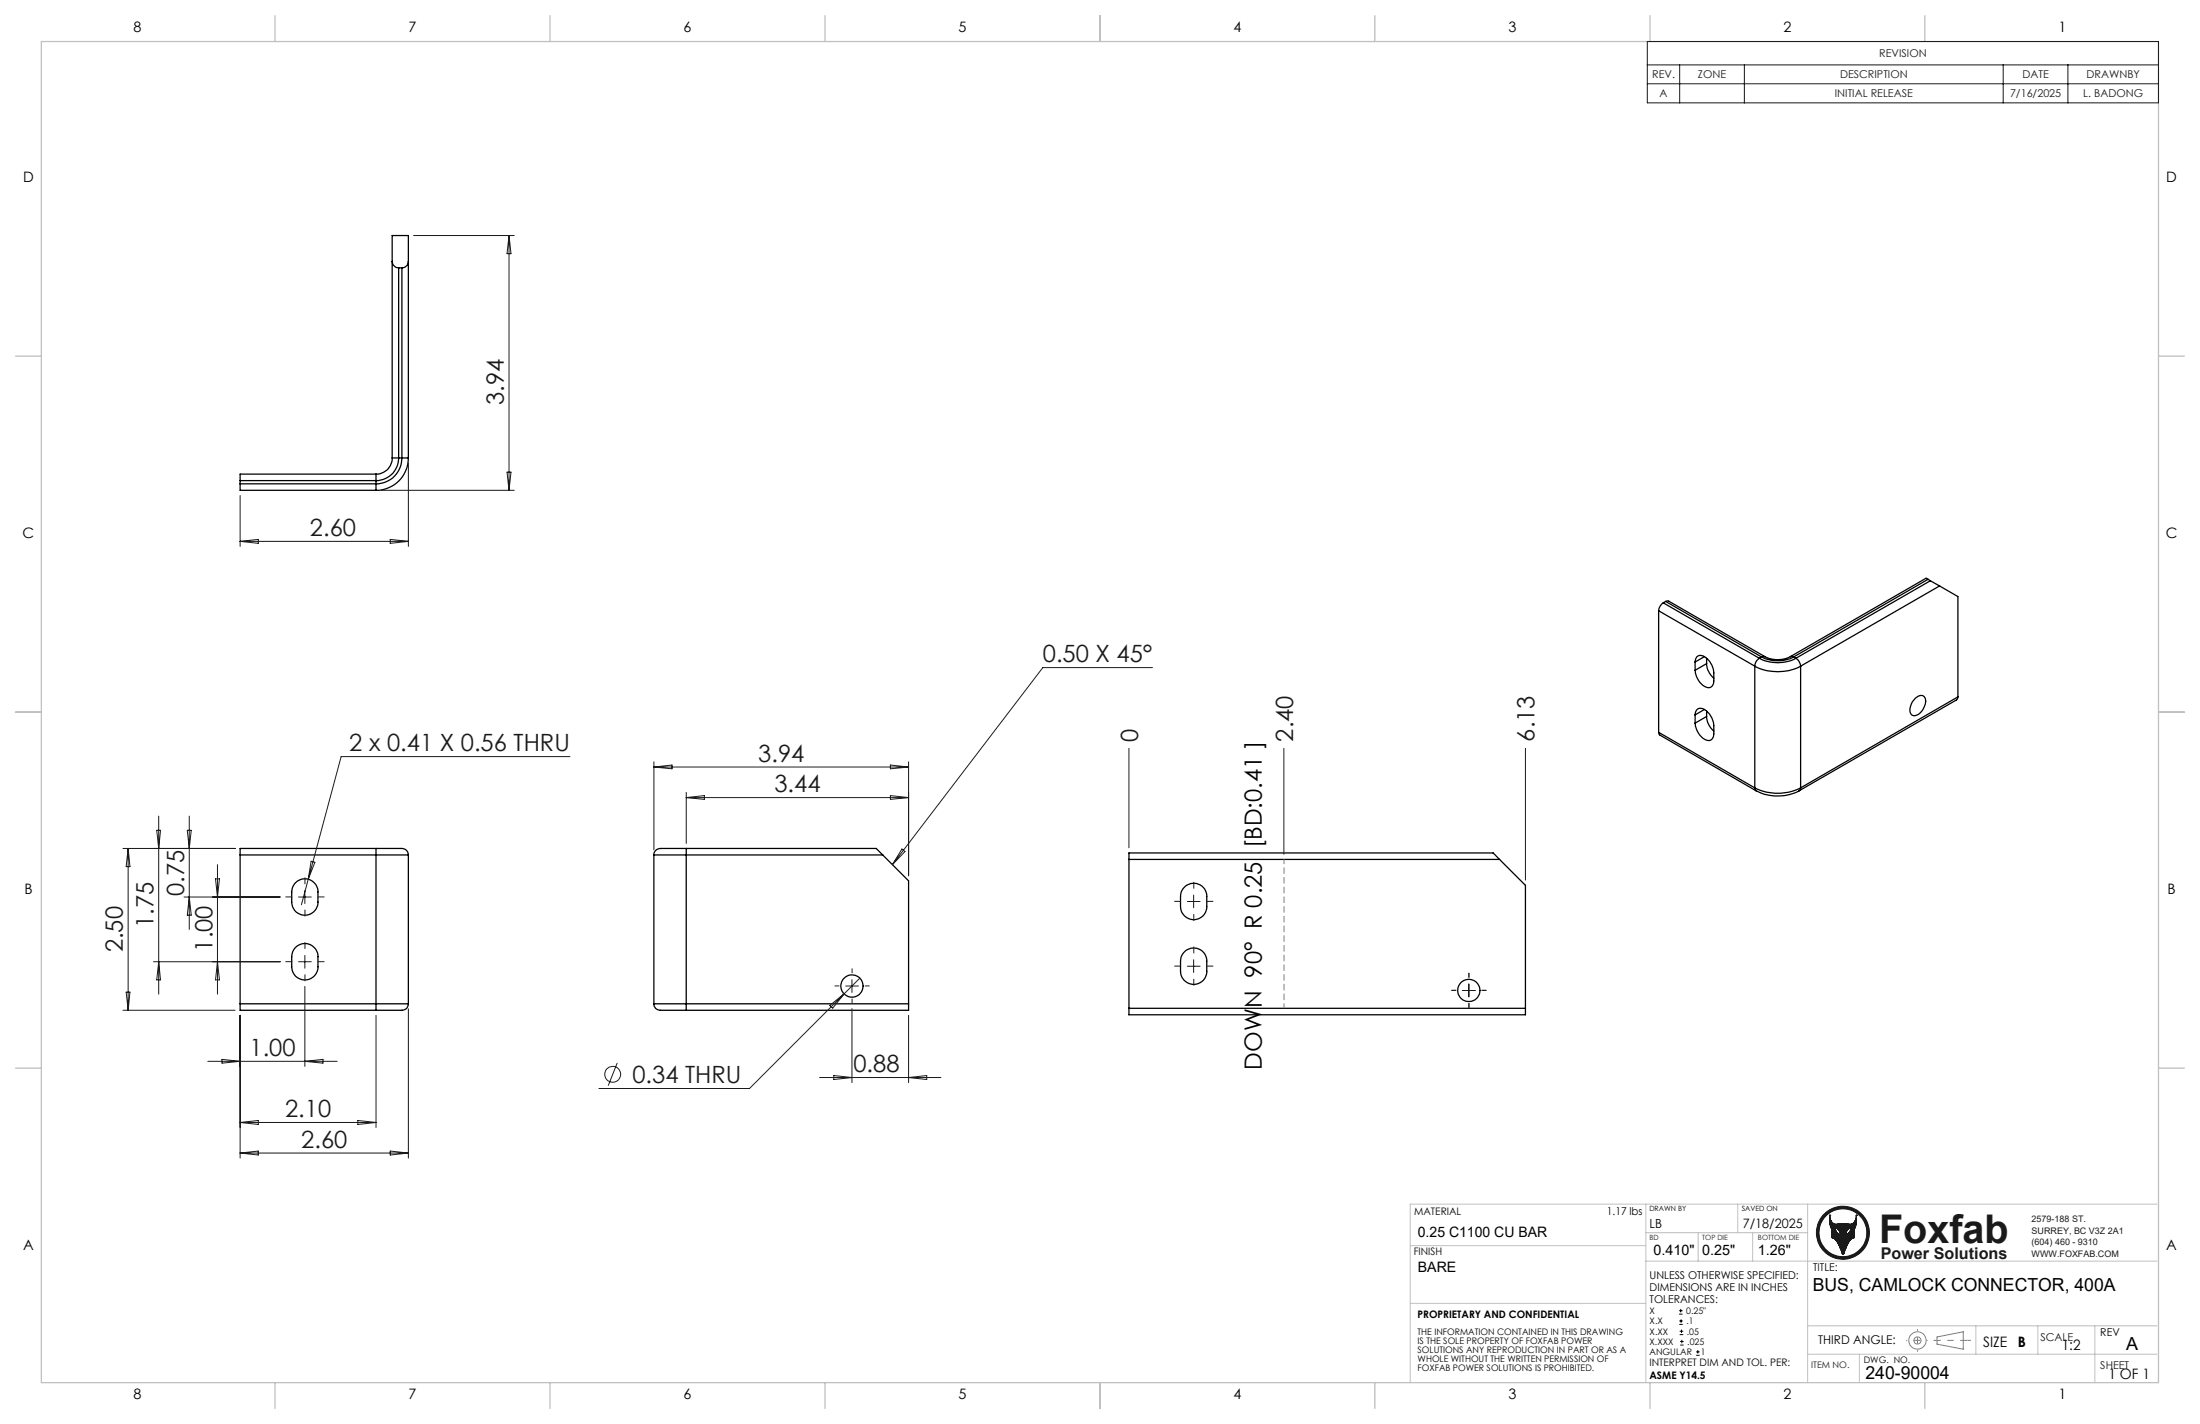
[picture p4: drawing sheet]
<svg xmlns="http://www.w3.org/2000/svg" width="432mm" height="279mm" viewBox="0 0 432 279" stroke-linecap="round" stroke-linejoin="round" font-family="sans-serif">
<g fill="none" stroke="#000" stroke-width=".25">
<path d="M77 51.3a1.32 1.32 0 0 0 1.2 1.3M78.2 52.6h.7M78.2 52.6v37.3M78.9 52.6v37.3M80.2 51.3a1.25 1.25 0 0 1-1.3 1.3M47.1 94.9v1.3h26.7M47.1 94.3v.6M47.1 94.3h26.7M47.1 94.9h26.7M73.8 93v1.3M73.8 94.9v1.3M73.8 93h-26.7v1.3"/>
<path d="M73.8 94.3v.6M77 89.9h1.2M77 89.9a3.1 3.1 0 0 1-3.2 3.1M77 89.9v-43.7h3.2v43.7M78.2 89.9a4.4 4.4 0 0 1-4.4 4.4M78.2 89.9h.7M78.9 89.9h1.3M78.9 89.9a5.1 5.1 0 0 1-5.1 5M80.2 89.9a6.3 6.3 0 0 1-6.4 6.3M325.5 119.8l18.9 10.9M325.5 119.8v23.9M326.5 118.3a2.08 2.08 0 0 0-1 1.5"/>
<path d="M326.5 118.3l18.8 10.9M326.9 118h.7l18.8 10.8M326.9 118l-.4 .3M326.9 118l18.9 10.9M378.4 113.7l-.4-.2-26.6 15.3M378.4 113.7l-26.4 15.2M378.4 113.7l.5 .2M378.9 113.9l1.8 1.1M378.9 113.9l-26.4 15.3M380.7 115l-27.3 15.7M380.7 115l3.6 2.1v19.6M332.7 129.9a1.18 1.18 0 0 1 .8-1.3 1.18 1.18 0 0 1 1.4 .5 4 4 0 0 1 1.5 2.9v1.6a1.14 1.14 0 0 1-.7 1.2 1.14 1.14 0 0 1-1.3-.2 4.2 4.2 0 0 1-1.7-3.1"/>
<path d="M332.7 129.9v1.6M334.5 128.8l-1.8 1.1M334.5 139.2l-1.8 1.1M335 130.2a4.1 4.1 0 0 0 1.4 2.9M335 130.2l-2.3 1.3M335 129.2v1M335 139.5v1.1M344.4 130.7a9.8 9.8 0 0 0 9 0M344.4 130.7v23.9M345.3 129.2a1.91 1.91 0 0 0-.9 1.5M345.3 129.2a7.8 7.8 0 0 0 7.2 0M345.8 128.9a7 7 0 0 0 6.2 0"/>
<path d="M345.8 128.9l-.5 .3M346.4 128.8a5.5 5.5 0 0 0 5 0M346.4 128.8l-.6 .1M351.4 128.8l.6 .1M352 128.9l.5 .3M352.5 129.2a2.08 2.08 0 0 1 .9 1.5M353.4 130.7v23.9M375.9 137a1.12 1.12 0 0 1 2 .1 3 3 0 0 1-2.2 3.3 1.2 1.2 0 0 1-.7-1.8l.3-.8zM384.3 136.7l-.1 .4-.2 .2-30.9 17.9M384.3 136.7l-30.9 17.9M325.5 143.7l.3 .6 18.9 10.9M325.5 143.7l18.9 10.9"/>
<path d="M332.7 140.3a1.14 1.14 0 0 1 .6-1.2 1.14 1.14 0 0 1 1.3 .2 4.3 4.3 0 0 1 1.8 3.1v1.6a1.14 1.14 0 0 1-.7 1.2 1.14 1.14 0 0 1-1.3-.2 4.2 4.2 0 0 1-1.7-3.1M332.7 140.3v1.6M335 140.6a4.1 4.1 0 0 0 1.4 2.8M335 140.6l-2.3 1.3M344.4 154.6a10.1 10.1 0 0 0 9 0M344.4 154.6l.3 .6M344.7 155.2a9.3 9.3 0 0 0 8.4 0M353.4 154.6l-.3 .6M47.1 167.7h26.7M47.1 167.7v29.3M58.1 173.1a2.56 2.56 0 0 1 2.8-.5 2.56 2.56 0 0 1 1.5 2.4v2a2.58 2.58 0 0 1-2.6 2.6 2.58 2.58 0 0 1-2.5-2.6l.1-2.7zM73.8 166.5v1.2"/>
<path d="M73.8 166.5h-26.7v1.2M73.8 167.7h6.4M73.8 166.5h1.5a13.5 13.5 0 0 1 4.3 .2l.3 .3 .3 .7M73.8 167.7v29.3M80.2 167.7v29.3M128.3 167.7h6.4M128.3 167.7v29.3M134.7 166.5v1.2M134.7 166.5h37.3l1.2 1.2M134.7 166.5h-4.5a1.46 1.46 0 0 0-1.9 1.2M134.7 167.7h38.5M134.7 167.7v29.3"/>
<path d="M173.2 167.7l5.1 5.1v24.2M221.6 168.6v-1.2h71.5l1.2 1.2M221.6 168.6h72.7M221.6 168.6v29.2M232.4 174.1a2.57 2.57 0 0 1 2.8-.6 2.57 2.57 0 0 1 1.7 2.4v2a2.58 2.58 0 0 1-2.6 2.6 2.58 2.58 0 0 1-2.6-2.6l.1-2.8zM294.3 168.6l5.1 5.1v24.1M47.1 197v1.2h26.7M47.1 197h26.7M57.8 186.1a2.57 2.57 0 0 1 2.9-.8 2.57 2.57 0 0 1 1.7 2.4v2a2.58 2.58 0 0 1-2.6 2.6 2.58 2.58 0 0 1-2.5-2.6v-2.3zM73.8 197v1.2M73.8 197h6.4M80.2 197a1.46 1.46 0 0 1-1.9 1.2h-4.5"/>
<path d="M128.3 197h6.4M128.3 197a1.46 1.46 0 0 0 1.9 1.2h4.5M134.7 197v1.2M134.7 197h43.6M178.3 197v1.2h-43.6M221.6 197.8v1.3h77.8v-1.3M221.6 197.8h77.8M232.4 186.8a2.57 2.57 0 0 1 2.8-.6 2.57 2.57 0 0 1 1.7 2.4v2a2.58 2.58 0 0 1-2.6 2.6 2.58 2.58 0 0 1-2.6-2.6l.1-2.8z"/>
<circle cx="167.2" cy="193.5" r="2.18"/>
<circle cx="288.3" cy="194.3" r="2.19"/>
</g>
<g fill="none" stroke="#191924" stroke-width=".2">
<path d="M359.1 238.4h.1M359.1 238.4a1.5 1.5 0 0 0 1.4 1.8l1.7-.1a1.36 1.36 0 0 0 1.9-.5l.2-1.2M359.1 238.4a4.4 4.4 0 0 0 .3 2.5l.2 .3v1.6M364.3 238.4h.1M364.3 238.4a4.4 4.4 0 0 1-.2 2.5l-.2 .3v1.7l-.5 .2a6.9 6.9 0 0 0-1.5 2.9M359.6 242.8v.1M359.6 242.9l.5 .2a7.5 7.5 0 0 1 1.5 2.9M360.2 240.9a1.41 1.41 0 0 1 1 1.4 1.43 1.43 0 0 1-1-1.4zM361.6 246l.2 .1M361.6 246h.1M361.7 246.1h.1M361.7 240.1v6"/>
<path d="M361.8 246.1h.1M361.9 246l-.1 .1M361.9 246h.1M362.7 241.2l.6-.3-.1 .5a1.47 1.47 0 0 1-.9 .9l.1-.7z"/>
<circle cx="361.7" cy="241.9" r="5.2"/>
<circle cx="361.7" cy="241.9" r="4.7"/>
</g>
<circle cx="361.7" cy="241.9" r="5" fill="none" stroke="#191924" stroke-width=".5"/>
<g fill="none" stroke="#808080" stroke-width=".2">
<path d="M380.2 262.3l5.1-1v3.4l-5.1-1z"/>
<circle cx="376.3" cy="263" r=".7"/>
<circle cx="376.4" cy="263" r="1.69"/>
</g>
<path d="M386.2 263h-6.7" fill="none" stroke="#808080" stroke-width=".2" stroke-dasharray="15.2 1.3 1.3 1.3" stroke-dashoffset="13.8" stroke-linecap="butt"/>
<path d="M376.4 260.8v4.4" fill="none" stroke="#808080" stroke-width=".2" stroke-dasharray="15.2 1.3 1.3 1.3" stroke-dashoffset="14.9" stroke-linecap="butt"/>
<path d="M386.2 263h.6" fill="none" stroke="#808080" stroke-width=".2" stroke-dasharray="15.2 1.3 1.3 1.3" stroke-linecap="butt"/>
<path d="M378.3 263h-4.2" fill="none" stroke="#808080" stroke-width=".2" stroke-dasharray="15.2 1.3 1.3 1.3" stroke-dashoffset="15" stroke-linecap="butt"/>
<g fill="none" stroke="#c0c0c0" stroke-width=".2">
<path d="M323 236.3v34.8M341.1 236.3v5.6M354.8 236.3v35M423.4 236.3h-146.6v35M276.8 244.4h46.2M276.8 255.7h46.2M323 247.4h100.4M323 241.9h31.8M333.3 241.9v5.5M344 241.9v5.5M354.8 265.7h68.6M354.8 260.1h68.6"/>
<path d="M364.9 265.7v5.6M387.8 260.1v5.6M400 260.1v5.6M411.2 260.1v11.2"/>
</g>
<g fill="none" stroke="#c0c0c0" stroke-width=".25">
<path d="M8.1 8.1h415.6v263.2h-415.6zM54 3.1v5M108 3.1v5M161.9 3.1v5M215.9 3.1v5M269.8 3.1v5M323.8 3.1v5M377.8 3.1v5M3 69.9h5.1M423.7 69.9h5M3 139.7h5.1M423.7 139.7h5"/>
<path d="M3 209.6h5.1M423.7 209.6h5M54 271.3v5.1M108 271.3v5.1M161.9 271.3v5.1M215.9 271.3v5.1M269.8 271.3v5.1M323.8 271.3v5.1M377.8 271.3v5.1"/>
</g>
<path d="M362.7 241.2l.6-.3a1.45 1.45 0 0 1-1 1.4l.1-.7zM359.1 238.4v1.1l.2 1.1 .3 .6v1.7a1.08 1.08 0 0 1 .9 .6l1.1 2.6 .3-.1a6.8 6.8 0 0 1 1.6-3l.4-.1v-1.7l.4-1v-1.8a1.51 1.51 0 0 1-.5 1.5 1.51 1.51 0 0 1-1.6 .2h-.9a1.41 1.41 0 0 1-2-.7zM360.2 240.9a1.41 1.41 0 0 1 1 1.4 1.45 1.45 0 0 1-1-1.4zM357 241.9a4.7 4.7 0 0 0 9.4 0 4.7 4.7 0 0 0-9.4 0zM356.5 241.9a5.2 5.2 0 0 1 10.4 0 5.2 5.2 0 0 1-10.4 0z" fill-rule="evenodd" fill="#191924"/>
<g fill="none" stroke="#191924" stroke-width=".2">
<path d="M323.3 8.1h100.4v12.1h-100.4zM323.3 12.7h100.4M323.3 16.4h100.4M329.7 12.7v7.5M342.4 12.7v7.5M393.2 12.7v7.5M405.9 12.7v7.5M81.2 46.2h19.7M99.9 46.2v50M99.9 46.2l.4 3.6h-.8zM47.1 97.2v10M74.8 96.2h26.1"/>
<path d="M80.2 90.9v16.3M99.5 92.6h.8l-.4 3.6zM47.1 106.2l3.6-.4v.8zM47.1 106.2h33.1M76.6 105.8l3.6 .4-3.6 .4zM226.2 131h-21.5l-29.5 38.7M111.9 148.4h-44.9l-7.8 29.1M128.3 149.5v17.3M128.3 150.5h50M128.3 150.5l3.6-.4v.7zM134.7 155.5v10M134.7 156.5h43.6"/>
<path d="M134.7 156.5l3.6-.4v.7zM174.8 156.1l3.5 .4-3.5 .3zM174.8 150.1l3.5 .4-3.5 .3zM178.3 149.5v22.3M221.6 146.8v19.5M252 146.8v20.8M299.4 146.8v25.9M24.1 166.5h22M25.2 166.5v31.7M25.2 166.5l.3 3.5h-.7zM30.8 162.9h.7l-.3 3.6zM31.2 160.1v35"/>
<path d="M36.1 176h18.9M36.8 162.9h.7l-.4 3.6zM37.1 160.1v22.3M37.1 176l.4 3.6h-.7zM42.3 172.4h.8l-.4 3.6zM42.7 169.7v25.4M58.6 176h2.5M59.8 174.8v2.5M61.1 169l.7 .2-1.3 3.3zM177 166.6l.6 .5-2.4 2.6zM233 176.9h2.5M234.3 175.6v2.5"/>
<path d="M24.1 198.2h22M24.8 194.7h.7l-.3 3.5zM30.1 188.7h24.9M31.2 188.7l.3 3.6h-.7zM42.7 188.7l.4 3.6h-.8zM47.1 199.2v28M58.6 188.7h2.5M59.8 187.5v2.5M59.8 193.5v15.7M73.8 199.2v22M80.2 197.9v29.3M162.9 197.3l2.8-2.3-2.3 2.8z"/>
<path d="M166 193.5h2.5M167.2 192.2v2.5M167.2 197.9v14.5M168.8 191.9l-21.7 21.7h-29.6M178.3 199.2v13.2M233 189.6h2.5M234.3 188.3v2.5M287.1 194.3h2.4M288.3 193.1v2.5M40.8 208.2h25.4M43.6 207.9l3.5 .3-3.5 .4zM59.8 208.2l3.6-.3v.7z"/>
<path d="M70.2 219.9l3.6 .3-3.6 .4zM121.1 208.6l-1.7 4.4M160.9 211.4h23.8M163.7 211l3.5 .4-3.5 .4zM178.3 211.4l3.6-.4v.8zM47.1 220.2h26.7M47.1 220.2l3.6-.3v.7zM47.1 226.2l3.6-.4v.8zM47.1 226.2h33.1M76.6 225.8l3.6 .4-3.6 .4z"/>
<circle cx="120.3" cy="210.8" r="1.56"/>
</g>
<g fill="none" stroke="#000" stroke-width=".2">
<path d="M329.6 257.8h.6M329.6 257.2h.6M329.6 259.9h.7M329.6 259.2h.7M329.9 256.8v.7M330 258.9v.6M329.7 261.9h.7M329.7 261.2h.7M329.8 263.9h.6M329.8 263.2h.6M330 260.9v.6M330.1 262.9v.7"/>
<path d="M332.9 265.9h.7M332.9 265.3h.7M333.2 264.9v.7"/>
</g>
<g fill="none" stroke="#191924" stroke-width=".2" stroke-dasharray="15.2 1.3 1.3 1.3" stroke-linecap="butt">
<path d="M57.4 176h-1.4M59.9 178.5v1.3M59.9 173.5v-1.3M62.4 176h1.3M231.8 176.9h-1.3M234.3 179.4v1.3M234.3 174.4v-1.4M236.8 176.9h1.3M57.4 188.7h-1.4M59.9 191.2v1.3M59.9 186.2v-1.3M62.4 188.7h1.3"/>
<path d="M164.7 193.4h-.9M167.2 190.9v-.9M167.2 195.9v1M169.7 193.4h1M231.8 189.6h-1.3M234.3 192.1v1.3M234.3 187.1v-1.4M236.8 189.6h1.3M285.8 194.3h-.9M288.3 191.8v-.9M288.3 196.8v1M290.8 194.3h.9"/>
</g>
<path d="M252 168.6v29.2" fill="none" stroke="#808080" stroke-width=".2" stroke-dasharray="1.3 .6" stroke-dashoffset=".3" stroke-linecap="butt"/>
<text font-size="7.8" fill="#191924" x="368.8" y="243.9">Foxfab</text>
<g font-size="4.7" fill="#191924">
<text x="98.9" y="79.4" transform="rotate(-90 98.9 79.4)">3.94</text>
<text x="60.8" y="105.2">2.60</text>
<text x="204.7" y="129.9">0.50 X 45°</text>
<text x="68.6" y="147.4">2 x 0.41 X 0.56 THRU</text>
<text x="148.8" y="149.4">3.94</text>
<text x="223.4" y="145.5" transform="rotate(-90 223.4 145.5)">0</text>
<text x="253.8" y="145.5" transform="rotate(-90 253.8 145.5)">2.40</text>
<text x="301.2" y="145.5" transform="rotate(-90 301.2 145.5)">6.13</text>
<text x="152" y="155.4">3.44</text>
<text x="36.1" y="175.7" transform="rotate(-90 36.1 175.7)">0.75</text>
<text x="30.1" y="182.1" transform="rotate(-90 30.1 182.1)">1.75</text>
<text x="24.1" y="186.9" transform="rotate(-90 24.1 186.9)">2.50</text>
<text x="41.7" y="186.7" transform="rotate(-90 41.7 186.7)">1.00</text>
<text x="49" y="207.2">1.00</text>
<text x="124.1" y="212.5">0.34 THRU</text>
<text x="167.5" y="210.4">0.88</text>
<text x="56" y="219.2">2.10</text>
<text x="59.1" y="225.2">2.60</text>
</g>
<text font-size="4.7" x="247.7" y="209.9" transform="rotate(-90 247.7 209.9)">DOWN 90° R 0.25 [BD:0.41 ]</text>
<g font-size="3.5">
<text x="355.8" y="253.4">BUS, CAMLOCK CONNECTOR, 400A</text>
<text x="417.3" y="264.9">A</text>
<text x="366.1" y="270.6">240-90004</text>
</g>
<text font-size="3.2" fill="#191924" x="369.1" y="247.1">Power Solutions</text>
<g font-size="2.8">
<text x="26.2" y="6.3">8</text>
<text x="80.2" y="6.3">7</text>
<text x="134.2" y="6.3">6</text>
<text x="188.1" y="6.3">5</text>
<text x="242.1" y="6.3">4</text>
<text x="296.1" y="6.3">3</text>
<text x="350.1" y="6.3">2</text>
<text x="404" y="6.3">1</text>
<text x="4.5" y="35.6">D</text>
<text x="425.2" y="35.6">D</text>
<text x="4.4" y="105.5">C</text>
<text x="425.1" y="105.5">C</text>
<text x="4.8" y="175.3">B</text>
<text x="425.4" y="175.3">B</text>
<text x="4.5" y="245.2">A</text>
<text x="278.3" y="242.8">0.25 C1100 CU BAR</text>
<text x="425.2" y="245.2">A</text>
<text x="278.3" y="249.6">BARE</text>
<text x="324.6" y="246.3">0.410&quot;</text>
<text x="334.1" y="246.3">0.25&quot;</text>
<text x="345" y="246.3">1.26&quot;</text>
<text x="389.2" y="264.3">SIZE</text>
<text x="396" y="264.3">B</text>
<text x="404.7" y="265">1:2</text>
<text x="26.2" y="274.5">8</text>
<text x="80.2" y="274.5">7</text>
<text x="134.2" y="274.5">6</text>
<text x="188.1" y="274.5">5</text>
<text x="242.1" y="274.5">4</text>
<text x="296.1" y="274.5">3</text>
<text x="350.1" y="274.5">2</text>
<text x="404" y="274.5">1</text>
<text x="413.8" y="270.6">1 OF 1</text>
</g>
<g font-size="2.5">
<text x="323.8" y="240.9">LB</text>
<text x="342.1" y="240.9">7/18/2025</text>
</g>
<text font-size="2.4" x="356.9" y="263.8">THIRD ANGLE:</text>
<g font-size="2.1" fill="#191924">
<text x="368.8" y="11.2">REVISION</text>
<text x="324.3" y="15.4">REV.</text>
<text x="333.3" y="15.4">ZONE</text>
<text x="361.1" y="15.4">DESCRIPTION</text>
<text x="397" y="15.4">DATE</text>
<text x="409.5" y="15.4">DRAWNBY</text>
<text x="325.7" y="19.1">A</text>
<text x="360.1" y="19.1">INITIAL RELEASE</text>
<text x="394.5" y="19.1">7/16/2025</text>
<text x="408.9" y="19.1">L. BADONG</text>
<text x="400.5" y="263.1">SCALE</text>
<text x="412.2" y="268.7">SHEET</text>
</g>
<g font-size="2.1">
<text x="315.4" y="238.3">1.17 lbs</text>
<text x="323.8" y="251">UNLESS OTHERWISE SPECIFIED:</text>
<text x="355.9" y="249.5">TITLE:</text>
<text x="323.8" y="253.4">DIMENSIONS ARE IN INCHES</text>
<text x="323.8" y="255.7">TOLERANCES:</text>
<text x="412.2" y="262.1">REV</text>
</g>
<g font-size="2">
<text x="277.6" y="238.3">MATERIAL</text>
<text x="277.5" y="246.3">FINISH</text>
<text x="278.2" y="258.5">PROPRIETARY AND CONFIDENTIAL</text>
<text x="323.7" y="268.1">INTERPRET DIM AND TOL. PER:</text>
<text x="323.7" y="270.6">ASME Y14.5</text>
</g>
<g font-size="1.8" fill="#191924">
<text x="398.7" y="239.8">2579-188 ST.</text>
<text x="398.7" y="242.1">SURREY, BC V3Z 2A1</text>
<text x="398.7" y="244.3">(604) 460 - 9310</text>
<text x="398.7" y="246.6">WWW.FOXFAB.COM</text>
<text x="355.5" y="268.4">ITEM NO.</text>
</g>
<g font-size="1.8">
<text x="323.8" y="257.8">X</text>
<text x="331" y="257.8">0.25&quot;</text>
<text x="278.2" y="261.9">THE INFORMATION CONTAINED IN THIS DRAWING</text>
<text x="278.2" y="263.6">IS THE SOLE PROPERTY OF FOXFAB POWER</text>
<text x="323.8" y="259.8">X.X</text>
<text x="323.8" y="263.9">X.XXX</text>
<text x="323.8" y="261.9">X.XX</text>
<text x="331" y="259.8">.1</text>
<text x="331.1" y="261.9">.05</text>
<text x="331.2" y="263.9">.025</text>
<text x="278.2" y="265.4">SOLUTIONS ANY REPRODUCTION IN PART OR AS A</text>
<text x="278.2" y="267.2">WHOLE WITHOUT THE WRITTEN PERMISSION OF</text>
<text x="278.2" y="268.9">FOXFAB POWER SOLUTIONS IS PROHIBITED.</text>
<text x="323.8" y="265.9">ANGULAR</text>
<text x="333.8" y="265.9">1</text>
<text x="365.8" y="267.4">DWG. NO.</text>
</g>
<g font-size="1.4">
<text x="323.7" y="237.6">DRAWN BY</text>
<text x="341.8" y="237.6">SAVED ON</text>
</g>
<g font-size="1.4" fill="#191924">
<text x="323.8" y="243.4">BD</text>
<text x="334.1" y="243.4">TOP DIE</text>
<text x="345" y="243.4">BOTTOM DIE</text>
</g>
</svg>
